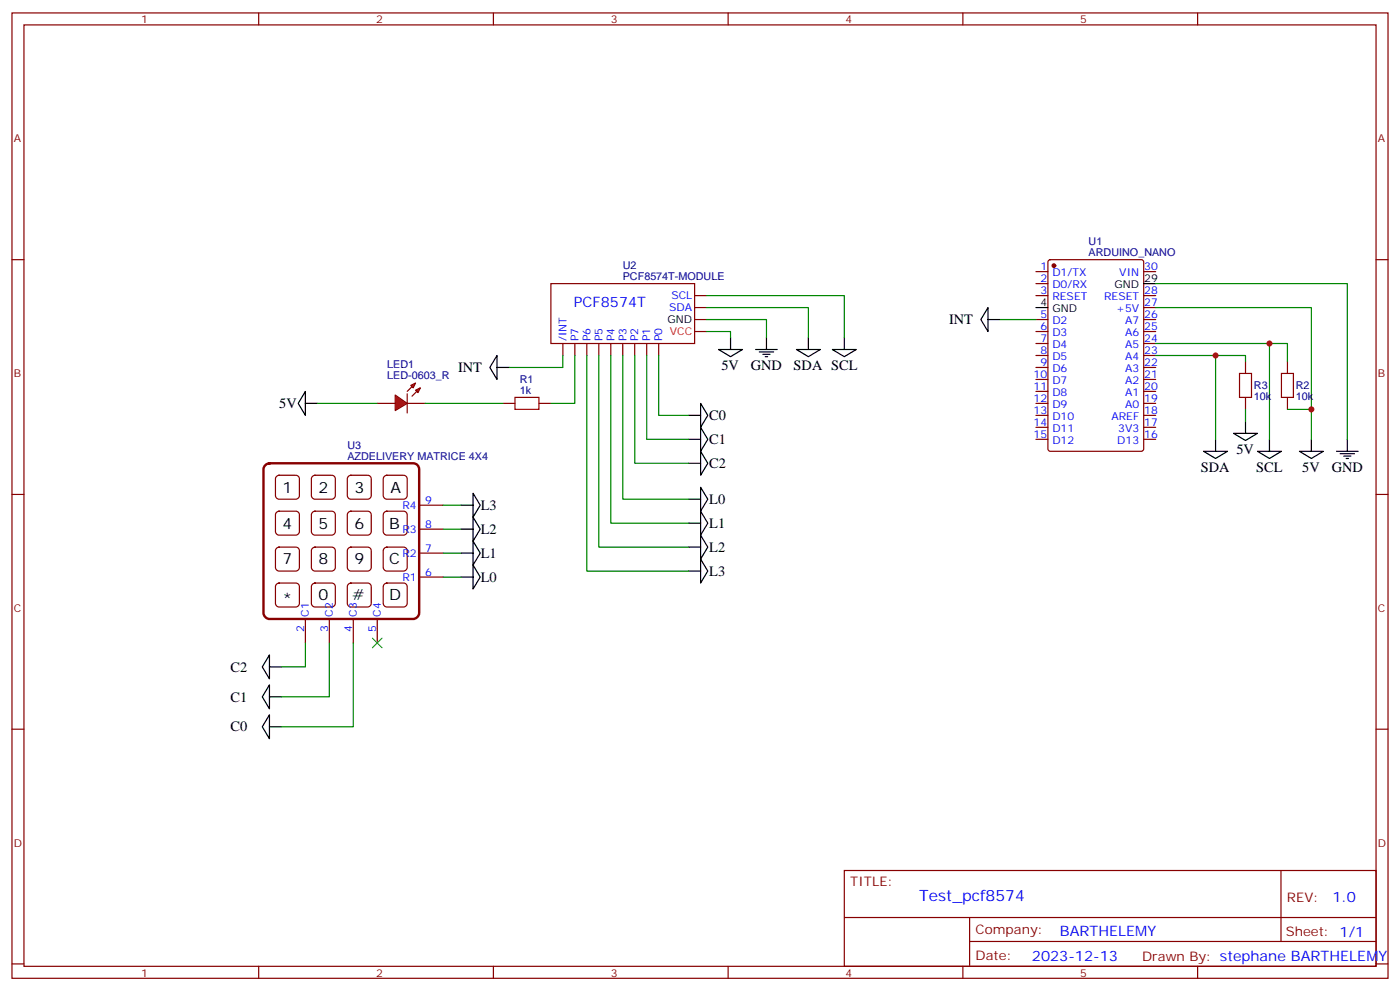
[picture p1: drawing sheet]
<svg xmlns="http://www.w3.org/2000/svg" width="412mm" height="292mm" viewBox="0 0 412 292" stroke-linecap="round" stroke-linejoin="round" font-family="sans-serif">
<g fill="none" stroke="#870000" stroke-width=".35">
<path d="M3.5 3.8h405.4v284.3h-405.4zM7.1 7.3h398.2v277.3h-398.2zM76.2 3.8v3.5M145.3 3.8v3.5M214.5 3.8v3.5M283.6 3.8v3.5M352.8 3.8v3.5M3.5 76.5h3.6M308.9 76.7l.5-.2h26.8l.6 .4 .1 55.3-.5 .7h-27l-.7-.4v-55.3zM405.3 76.5h3.6M162.3 83.5h42.3v17.7h-42.3zM204.6 87.1h3.5"/>
<path d="M204.6 94.1h3.5M204.6 97.6h3.5M204.6 90.6h3.5M305.2 80h3.5M305.2 83.5h3.5M305.2 87.1h3.5M305.2 94.1h3.5M305.2 97.6h3.5M336.9 80h3.5M336.9 87.1h3.5M336.9 94.1h3.5M336.9 97.6h3.5"/>
<path d="M336.9 90.6h3.5M148.2 118.8h3.5M158.7 118.8h3.6M165.8 101.2v3.5M169.3 101.2v3.5M172.9 101.2v3.5M176.4 101.2v3.5M179.9 101.2v3.5M183.4 101.2v3.5M187 101.2v3.5M190.5 101.2v3.5M194 101.2v3.5"/>
<path d="M305.2 101.2h3.5M305.2 104.7h3.5M305.2 108.2h3.5M305.2 111.8h3.5M305.2 115.3h3.5M305.2 118.8h3.5M336.9 101.2h3.5M336.9 104.7h3.5M336.9 108.2h3.5M336.9 111.8h3.5M336.9 115.3h3.5M336.9 118.8h3.5"/>
<path d="M305.2 122.3h3.5M305.2 125.9h3.5M305.2 129.4h3.5M336.9 122.3h3.5M336.9 125.9h3.5M336.9 129.4h3.5M3.5 145.6h3.6M81.4 140.4l.8-.4h4.9l.7 .2 .4 .8v5l-.2 .6-.9 .4h-4.9l-.6-.2-.5-.8v-5zM81.4 151l.8-.4h4.9l.7 .2 .4 .8v5l-.2 .6-.9 .4h-4.9l-.6-.2-.5-.8v-5zM92 140.4l.8-.4h4.9l.6 .2 .5 .8v5l-.3 .6-.8 .4h-4.9l-.6-.2-.5-.8v-5zM92 151l.8-.4h4.9l.6 .2 .5 .8v5l-.3 .6-.8 .4h-4.9l-.6-.2-.5-.8v-5zM102.5 140.4l.9-.4h4.9l.6 .2 .5 .8v5l-.3 .6-.8 .4h-4.9l-.7-.2-.4-.8v-5z"/>
<path d="M102.5 151l.9-.4h4.9l.6 .2 .5 .8v5l-.3 .6-.8 .4h-4.9l-.7-.2-.4-.8v-5zM113.1 140.4l.8-.4h5l.6 .2 .4 .8v5l-.2 .6-.8 .4h-5l-.6-.2-.4-.8v-5zM113.1 151l.8-.4h5l.6 .2 .4 .8v5l-.2 .6-.8 .4h-5l-.6-.2-.4-.8v-5zM123.5 155.9h7M123.5 148.8h7M405.3 145.6h3.6M81.4 161.6l.8-.5h4.9l.7 .3 .4 .8v4.9l-.2 .7-.9 .4h-4.9l-.6-.2-.5-.9v-4.9zM81.4 172.2l.8-.5h4.9l.7 .2 .4 .9v4.9l-.2 .7-.9 .4h-4.9l-.6-.2-.5-.9v-4.9zM92 161.6l.8-.5h4.9l.6 .3 .5 .8v4.9l-.3 .7-.8 .4h-4.9l-.6-.2-.5-.9v-4.9zM92 172.2l.8-.5h4.9l.6 .2 .5 .9v4.9l-.3 .7-.8 .4h-4.9l-.6-.2-.5-.9v-4.9zM102.5 161.6l.9-.5h4.9l.6 .3 .5 .8v4.9l-.3 .7-.8 .4h-4.9l-.7-.2-.4-.9v-4.9zM102.5 172.2l.9-.5h4.9l.6 .2 .5 .9v4.9l-.3 .7-.8 .4h-4.9l-.7-.2-.4-.9v-4.9z"/>
<path d="M113.1 161.6l.8-.5h5l.6 .3 .4 .8v4.9l-.2 .7-.8 .4h-5l-.6-.2-.4-.9v-4.9zM113.1 172.2l.8-.5h5l.6 .2 .4 .9v4.9l-.2 .7-.8 .4h-5l-.6-.2-.4-.9v-4.9zM123.5 170h7M123.5 162.9h7M90 182.3v7.1M97 182.3v7.1M104.1 182.3v7.1M111.1 182.3v7.1M3.5 214.8h3.6M405.3 214.8h3.6M248.7 256.4h156.6v28.2h-156.6zM377.3 256.4v20.9"/>
<path d="M248.7 270.2h156.5M285.6 277.3h119.6M285.6 270.2v14.2M3.5 283.9h3.6M76.2 284.6v3.5M145.3 284.6v3.5M214.5 284.6v3.5M283.6 284.6v3.5M352.8 284.6v3.5M405.3 283.9h3.6"/>
</g>
<circle cx="310.4" cy="78.2" r=".53" fill="#870000" stroke="#870000" stroke-width=".35"/>
<g fill="none" stroke="#000" stroke-width=".35">
<path d="M215.2 99.4v3.5M225.8 99.4v3.5M238.1 99.4v3.5M248.7 99.4v3.5M291 90.6v7l-2.1-3.5zM291 94.1h3.6M305.2 90.6h3.5M336.9 83.5h3.5M146.4 104.7v7.1l-2.1-3.6zM146.4 108.2h3.5M206.4 118.8l2.1 3.5-2.1 3.6zM211.7 102.9h7l-3.5 2.2z"/>
<path d="M222.6 102.9h6.4M223.7 103.6h4.2M224.7 104.4h2.1M225.4 105.1h.7M234.6 102.9h7.1l-3.6 2.2zM245.2 102.9h7l-3.5 2.2zM202.8 122.3h3.6M202.8 129.4h3.6M202.8 136.5h3.6M206.4 125.9l2.1 3.5-2.1 3.5zM206.4 132.9l2.1 3.6-2.1 3.5zM354.5 132.9h7.1l-3.5 2.1z"/>
<path d="M358.1 129.4v3.5M370.4 132.9h7.1l-3.6 2.1zM373.9 129.4v3.5M382.8 132.9h7l-3.5 2.1zM386.3 129.4v3.5M393.7 132.9h6.3M394.8 133.6h4.2M395.8 134.3h2.1M396.5 135h.7M396.9 129.4v3.5M135.8 148.8h3.5M135.8 155.9h3.5"/>
<path d="M139.3 145.3l2.2 3.5-2.2 3.5zM139.3 152.3l2.2 3.6-2.2 3.5zM139.3 159.4l2.2 3.5-2.2 3.5zM202.8 147h3.6M202.8 154.1h3.6M206.4 143.5l2.1 3.5-2.1 3.6zM206.4 150.6l2.1 3.5-2.1 3.5zM206.4 157.6l2.1 3.5-2.1 3.6zM135.8 162.9h3.5M135.8 170h3.5M139.3 166.4l2.2 3.6-2.2 3.5zM202.8 161.1h3.6"/>
<path d="M202.8 168.2h3.6M206.4 164.7l2.1 3.5-2.1 3.5zM79.4 192.9v7.1l-2.1-3.6zM79.4 196.4h3.5M79.4 201.7v7.1l-2.1-3.6zM79.4 210.5v7.1l-2.1-3.5zM79.4 205.2h3.5M79.4 214.1h3.5"/>
</g>
<g fill="none" stroke="#008700" stroke-width=".35">
<path d="M208.1 97.6h7.1v1.8M208.1 94.1h17.7v5.3M208.1 90.6h30v8.8M208.1 87.1h40.6v12.3M294.6 94.1h10.6M340.4 90.6h45.9v38.8M340.4 83.5h56.5v45.9M165.8 104.7v3.5h-15.9M172.9 104.7v63.5h29.9M176.4 104.7v56.4h26.4M179.9 104.7v49.4h22.9M183.4 104.7v42.3h19.4"/>
<path d="M187 104.7v31.8h15.8M190.5 104.7v24.7h12.3M194 104.7v17.6h8.8M340.4 104.7h17.7v24.7M340.4 101.2h33.5v28.2M130.5 148.8h5.3M130.5 155.9h5.3M130.5 162.9h5.3M130.5 170h5.3M90 189.4v7h-7.1M97 189.4v15.8h-14.1M104.1 189.4v24.7h-21.2"/>
</g>
<path d="M78.2 137l1.2-.5h42.3a1.76 1.76 0 0 1 1.8 1.7v42.4a1.89 1.89 0 0 1-1.8 1.7h-42.3a1.89 1.89 0 0 1-1.8-1.7v-42.4z" fill="none" stroke="#870000" stroke-width=".71"/>
<path d="M109.7 188l2.8 2.8M112.5 188l-2.8 2.8" fill="none" stroke="#3c3" stroke-width=".35"/>
<path d="M151.7 117.1h7v3.5h-7z" fill="none" stroke="#a10000" stroke-width=".35"/>
<g fill="#f00" stroke="#870000" stroke-width=".35">
<path d="M116.4 116.3l3.5 2.5-3.5 2.1z"/>
<path d="M119.9 116v5.6z"/>
</g>
<g fill="#870000" stroke="#870000" stroke-width=".35">
<path d="M121.4 113.9l-1.5 1.4z"/>
<path d="M121.4 116.7l1.4-1.4z"/>
</g>
<g fill="#f00" stroke="#870000" stroke-width=".35">
<path d="M121 113.5l1.4-.7-.7 1.4z"/>
<path d="M122.4 114.9l1.4-.7-.7 1.4z"/>
</g>
<path d="M111.1 118.8h5.3M119.9 118.8h5.3M366.9 106.5v3.5M366.9 117.1v3.5M379.2 106.5v3.5M379.2 117.1v3.5" fill="none" stroke="#870000" stroke-width=".35"/>
<path d="M90 115.3v7l-2.2-3.5zM90 118.8h3.5M363.4 127.6h7l-3.5 2.2zM366.9 124.1v3.5" fill="none" stroke="#000" stroke-width=".35"/>
<path d="M93.5 118.8h17.6M125.2 118.8h23M169.3 104.7v14.1h-7M358.1 104.7h8.8v1.8M373.9 101.2h5.3v5.3M366.9 120.6v3.5M379.2 120.6h7.1" fill="none" stroke="#008700" stroke-width=".35"/>
<path d="M365.1 110h3.6v7.1h-3.6zM377.5 110h3.5v7.1h-3.5z" fill="none" stroke="#a10000" stroke-width=".35"/>
<g fill="#c00">
<circle cx="358.1" cy="104.7" r=".88"/>
<circle cx="373.9" cy="101.2" r=".88"/>
<circle cx="386.3" cy="120.6" r=".88"/>
</g>
<g font-size="4.6">
<text x="83.3" y="145.1">1</text>
<text x="93.8" y="145.1">2</text>
<text x="104.4" y="145.1">3</text>
<text x="115" y="145.1">A</text>
<text x="83.3" y="155.7">4</text>
<text x="93.8" y="155.7">5</text>
<text x="104.4" y="155.7">6</text>
<text x="114.7" y="155.7">B</text>
<text x="83.3" y="166.3">7</text>
<text x="93.8" y="166.3">8</text>
<text x="104.4" y="166.3">9</text>
<text x="114.7" y="166.3">C</text>
<text x="83.3" y="177.8">*</text>
<text x="93.8" y="176.8">0</text>
<text x="103.7" y="176.8">#</text>
<text x="114.7" y="176.8">D</text>
</g>
<text font-size="4.6" fill="#00f" x="270.8" y="265.4">Test_pcf8574</text>
<g font-size="4.2" fill="#00f">
<text x="169" y="90.3">PCF8574T</text>
<text x="392.5" y="265.7">1.0</text>
<text x="312.2" y="275.8">BARTHELEMY</text>
<text x="304" y="283">2023-12-13</text>
</g>
<g font-size="4.2">
<text x="279.6" y="95.5">INT</text>
<text x="134.9" y="109.6">INT</text>
<text x="212.5" y="109">5V</text>
<text x="221.2" y="109">GND</text>
<text x="233.8" y="109">SDA SCL</text>
<text x="82.3" y="120.2">5V</text>
<text x="208.9" y="123.7">C0</text>
<text x="208.9" y="130.8">C1</text>
<text x="208.9" y="137.8">C2</text>
<text x="364.2" y="133.7">5V</text>
<text x="353.7" y="139">SDA</text>
<text x="370.1" y="139">SCL</text>
<text x="383.6" y="139">5V</text>
<text x="392.3" y="139">GND</text>
<text x="208.9" y="148.4">L0</text>
<text x="141.6" y="150.2">L3</text>
<text x="208.9" y="155.5">L1</text>
<text x="141.6" y="157.2">L2</text>
<text x="141.6" y="164.3">L1</text>
<text x="208.9" y="162.5">L2</text>
<text x="141.6" y="171.4">L0</text>
<text x="208.9" y="169.6">L3</text>
<text x="67.9" y="197.8">C2</text>
<text x="67.9" y="206.6">C1</text>
<text x="67.9" y="215.5">C0</text>
</g>
<g font-size="3.9" fill="#800">
<text x="250.5" y="261">TITLE:</text>
<text x="379.1" y="265.7">REV:</text>
<text x="287.4" y="275.2">Company:</text>
<text x="378.7" y="275.8">Sheet: 1/1</text>
<text x="287.4" y="282.9">Date:</text>
<text x="336.4" y="282.9">Drawn By: stephane BARTHELEMY</text>
</g>
<g font-size="3.2" fill="#800">
<text x="41.6" y="6.8">1</text>
<text x="110.8" y="6.8">2</text>
<text x="179.9" y="6.8">3</text>
<text x="249.1" y="6.8">4</text>
<text x="318.2" y="6.8">5</text>
<text x="4.1" y="41.9">A</text>
<text x="405.9" y="41.9">A</text>
<text x="4.1" y="111.1">B</text>
<text x="405.9" y="111.1">B</text>
<text x="4.1" y="180.2">C</text>
<text x="405.9" y="180.2">C</text>
<text x="4.1" y="249.3">D</text>
<text x="405.9" y="249.3">D</text>
<text x="41.6" y="287.6">1</text>
<text x="110.8" y="287.6">2</text>
<text x="179.9" y="287.6">3</text>
<text x="249.1" y="287.6">4</text>
<text x="318.2" y="287.6">5</text>
</g>
<g font-size="3.2" fill="#000080">
<text x="320.7" y="75.3">ARDUINO_NANO</text>
<text x="320.7" y="72.1">U1</text>
<text x="183.5" y="82.5">PCF8574T-MODULE</text>
<text x="183.5" y="79.3">U2</text>
<text x="114.1" y="111.8">LED-0603_R</text>
<text x="114.1" y="108.5">LED1</text>
<text x="153.1" y="112.8">R1</text>
<text x="153.1" y="116">1k</text>
<text x="369.4" y="117.9">10k</text>
<text x="369.4" y="114.7">R3</text>
<text x="381.7" y="117.9">10k</text>
<text x="381.7" y="114.7">R2</text>
<text x="102.3" y="135.4">AZDELIVERY MATRICE 4X4</text>
<text x="102.3" y="132.2">U3</text>
</g>
<g font-size="3.2" fill="#00f">
<text x="306.5" y="79.7">1</text>
<text x="306.5" y="83.2">2</text>
<text x="310" y="81.4">D1/TX</text>
<text x="329.7" y="81.4">VIN</text>
<text x="337.1" y="79.7">30</text>
<text x="197.8" y="88.1">SCL</text>
<text x="306.5" y="86.7">3</text>
<text x="310" y="84.9">D0/RX</text>
<text x="310" y="88.5">RESET</text>
<text x="325.3" y="88.5">RESET</text>
<text x="337.1" y="86.7">28</text>
<text x="197.1" y="91.7">SDA</text>
<text x="306.5" y="93.8">5</text>
<text x="310" y="95.5">D2</text>
<text x="328.8" y="92">+5V</text>
<text x="331.4" y="95.5">A7</text>
<text x="337.1" y="93.8">26</text>
<text x="337.1" y="90.2">27</text>
<text x="166.9" y="100.5" transform="rotate(-90 166.9 100.5)">/INT</text>
<text x="170.4" y="100.5" transform="rotate(-90 170.4 100.5)">P7</text>
<text x="173.9" y="100.5" transform="rotate(-90 173.9 100.5)">P6</text>
<text x="177.4" y="100.5" transform="rotate(-90 177.4 100.5)">P5</text>
<text x="181" y="100.5" transform="rotate(-90 181 100.5)">P4</text>
<text x="184.5" y="100.5" transform="rotate(-90 184.5 100.5)">P3</text>
<text x="188" y="100.5" transform="rotate(-90 188 100.5)">P2</text>
<text x="191.6" y="100.5" transform="rotate(-90 191.6 100.5)">P1</text>
<text x="195.1" y="100.5" transform="rotate(-90 195.1 100.5)">P0</text>
<text x="306.5" y="97.3">6</text>
<text x="306.5" y="100.8">7</text>
<text x="310" y="99.1">D3</text>
<text x="331.4" y="99.1">A6</text>
<text x="337.1" y="100.8">24</text>
<text x="337.1" y="97.3">25</text>
<text x="306.5" y="104.4">8</text>
<text x="306.5" y="107.9">9</text>
<text x="310" y="102.6">D4</text>
<text x="310" y="106.1">D5</text>
<text x="331.4" y="106.1">A4</text>
<text x="331.4" y="102.6">A5</text>
<text x="337.1" y="107.9">22</text>
<text x="337.1" y="104.4">23</text>
<text x="304.5" y="111.4">10</text>
<text x="310" y="109.6">D6</text>
<text x="310" y="113.2">D7</text>
<text x="331.4" y="113.2">A2</text>
<text x="331.4" y="109.6">A3</text>
<text x="337.1" y="111.4">21</text>
<text x="304.5" y="114.9">11</text>
<text x="304.5" y="118.5">12</text>
<text x="310" y="116.7">D8</text>
<text x="331.4" y="116.7">A1</text>
<text x="337.1" y="118.5">19</text>
<text x="337.1" y="114.9">20</text>
<text x="304.5" y="122">13</text>
<text x="304.5" y="125.5">14</text>
<text x="310" y="120.2">D9</text>
<text x="310" y="123.8">D10</text>
<text x="327.4" y="123.8">AREF</text>
<text x="331.4" y="120.2">A0</text>
<text x="337.1" y="125.5">17</text>
<text x="337.1" y="122">18</text>
<text x="304.5" y="129">15</text>
<text x="310" y="127.3">D11</text>
<text x="310" y="130.8">D12</text>
<text x="329.1" y="130.8">D13</text>
<text x="329.4" y="127.3">3V3</text>
<text x="337.1" y="129">16</text>
<text x="118.5" y="149.9">R4</text>
<text x="125.2" y="148.4">9</text>
<text x="125.2" y="155.5">8</text>
<text x="118.5" y="156.9">R3</text>
<text x="118.5" y="164">R2</text>
<text x="125.2" y="162.6">7</text>
<text x="118.5" y="171">R1</text>
<text x="125.2" y="169.6">6</text>
<text x="91" y="181.6" transform="rotate(-90 91 181.6)">C1</text>
<text x="98.1" y="181.6" transform="rotate(-90 98.1 181.6)">C2</text>
<text x="105.1" y="181.6" transform="rotate(-90 105.1 181.6)">C3</text>
<text x="112.2" y="181.6" transform="rotate(-90 112.2 181.6)">C4</text>
<text x="89.6" y="186.1" transform="rotate(-90 89.6 186.1)">2</text>
<text x="96.7" y="186.1" transform="rotate(-90 96.7 186.1)">3</text>
<text x="103.7" y="186.1" transform="rotate(-90 103.7 186.1)">4</text>
<text x="110.8" y="186.1" transform="rotate(-90 110.8 186.1)">5</text>
</g>
<g font-size="3.2">
<text x="337.1" y="83.2">29</text>
<text x="328.3" y="84.9">GND</text>
<text x="196.6" y="95.2">GND</text>
<text x="306.5" y="90.2">4</text>
<text x="310" y="92">GND</text>
</g>
<text font-size="3.2" fill="#f00" x="197.3" y="98.7">VCC</text>
</svg>
